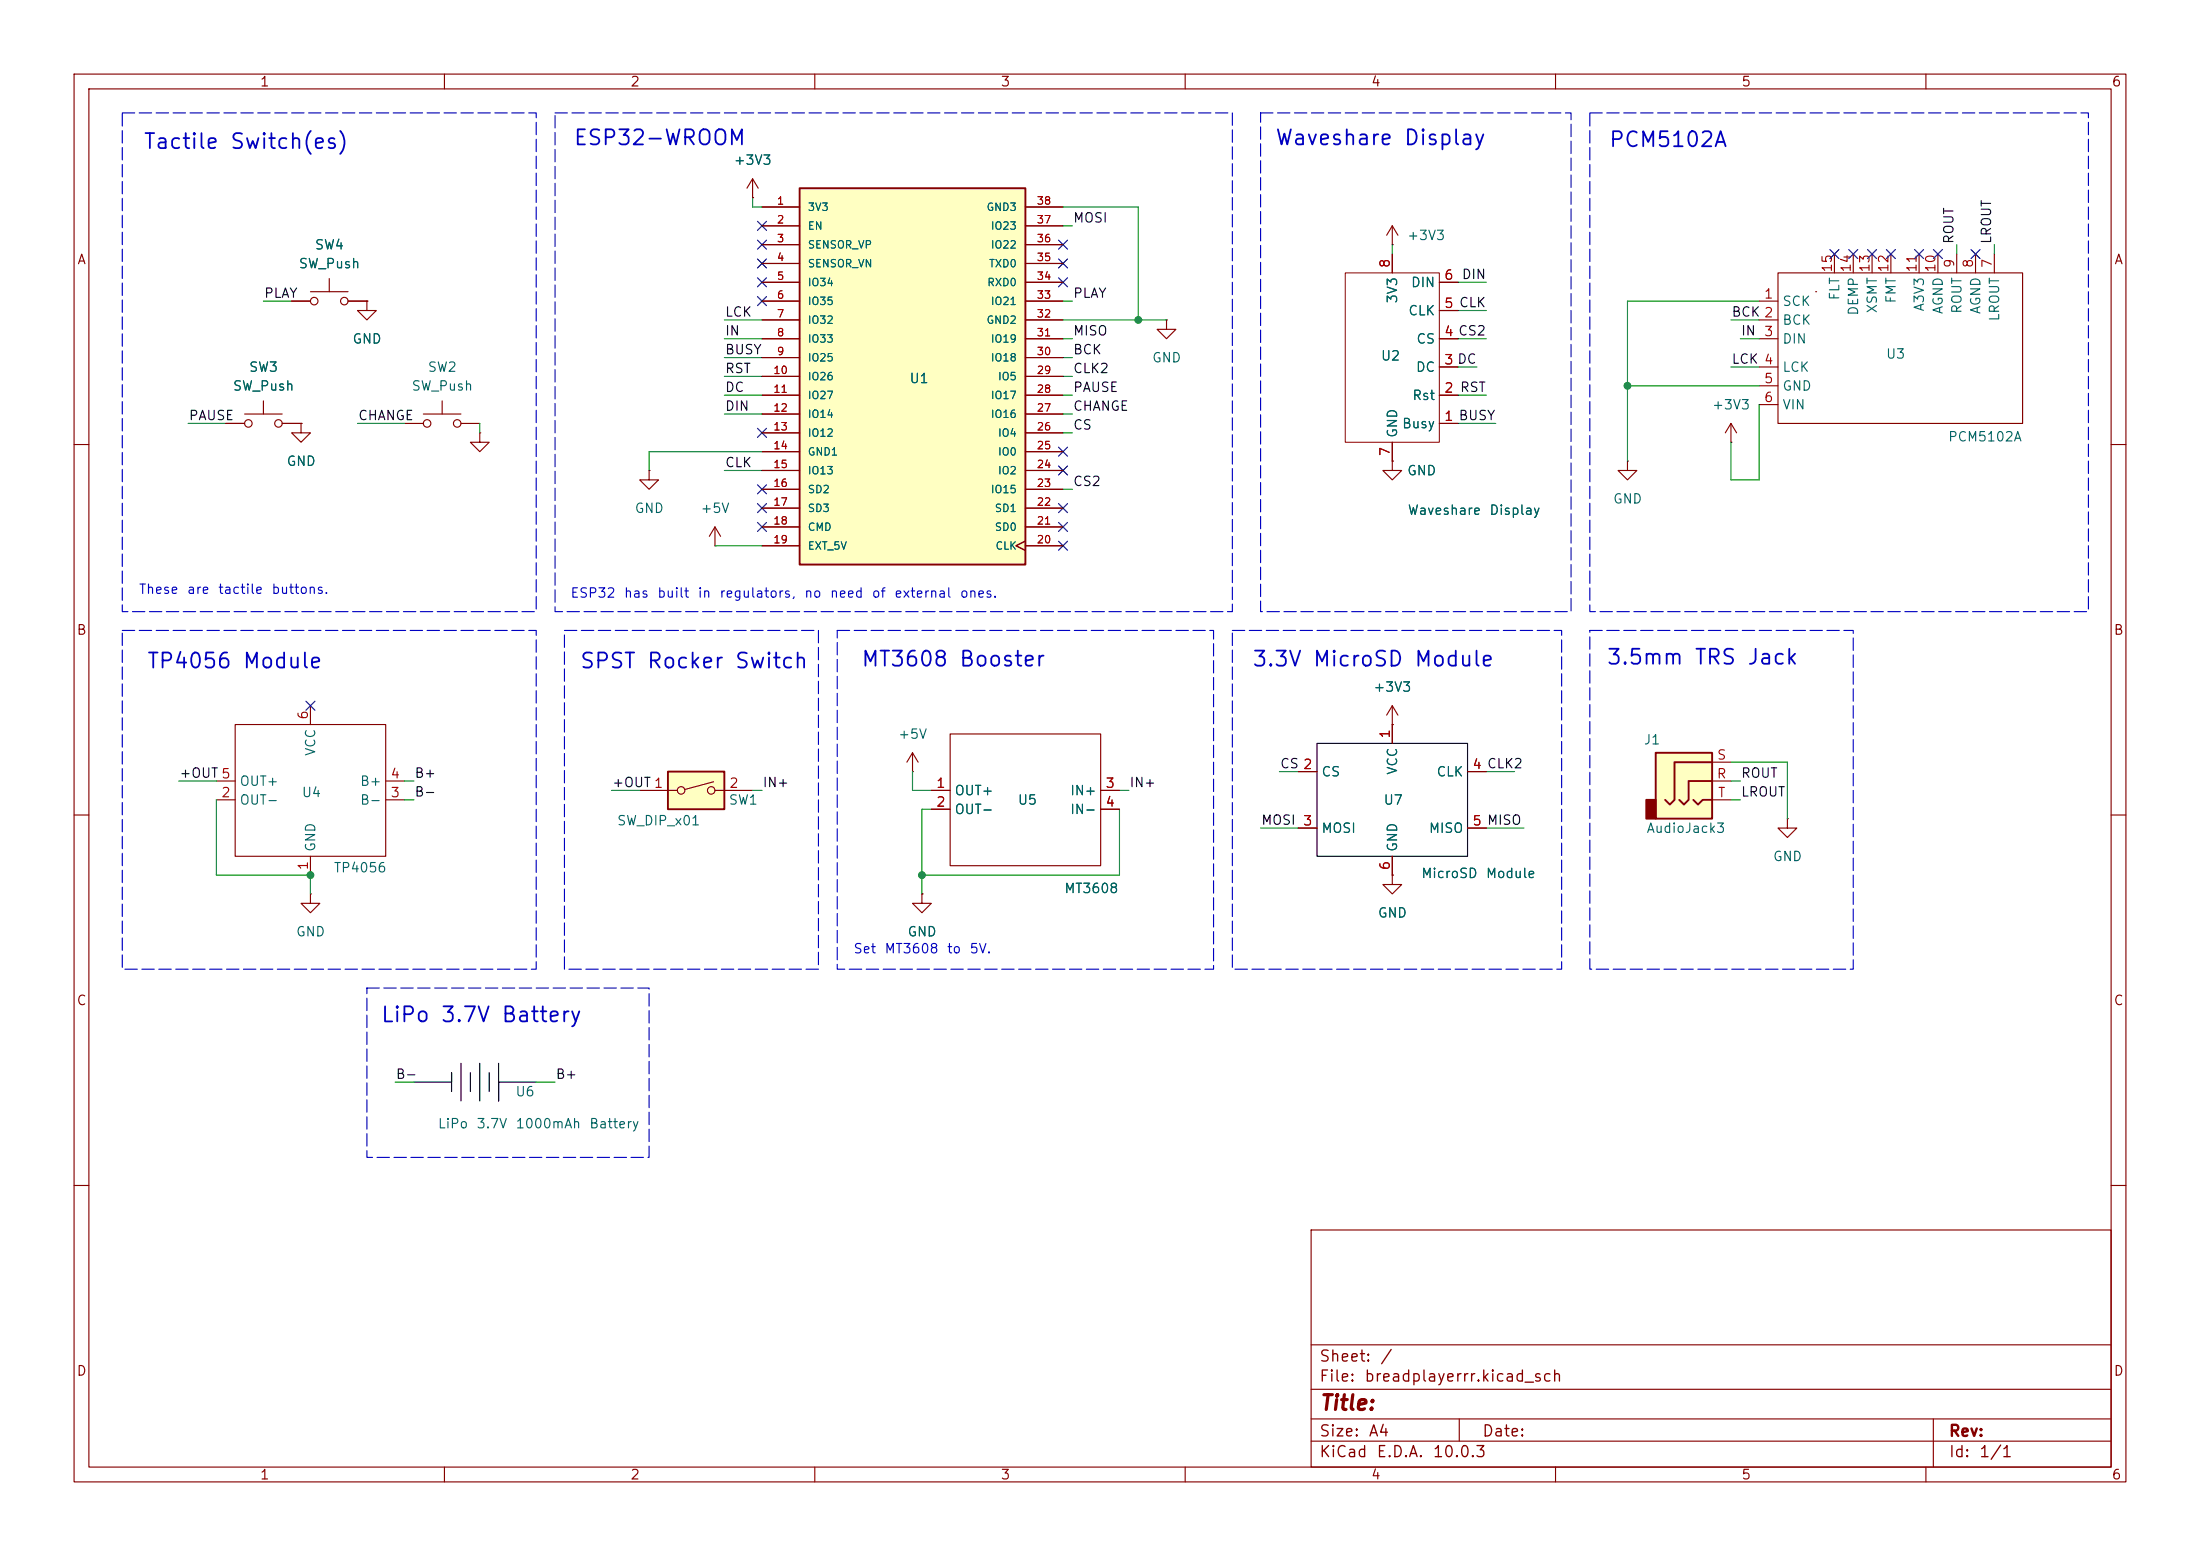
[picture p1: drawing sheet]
<svg xmlns="http://www.w3.org/2000/svg" width="297mm" height="210mm" viewBox="0 0 297 210" stroke-linecap="round" stroke-linejoin="round" font-family="sans-serif">
<g fill="none" stroke="#840000" stroke-width=".15">
<path d="M10 10h277v190h-277zM12 12h273v186h-273zM60 10v2M110 10v2M160 10v2M210 10v2M260 10v2M41.9 39.4h5.1M44.4 37.6v1.8M101.6 26.7h.1M101.6 24.1l-.8 1.3M101.6 24.1l.8 1.3"/>
<path d="M101.6 24.1v2.6M188 33h.1M188 30.5l-.8 1.3M188 30.5l.7 1.3M188 30.5v2.5M188 34.3v2.5M194.3 38.1h2.5M240 36.8h33v20.4h-33zM245.1 39.4h.1M247.6 34.3v2.5M250.2 34.3v2.5M252.7 34.3v2.5"/>
<path d="M255.3 34.3v2.5M259.1 34.3v2.5M261.6 34.3v2.5M264.2 34.3v2.5M266.7 34.3v2.5M269.2 34.3v2.5M30.5 57.2h2.5M33 55.9h5.1M35.6 54.1v1.8M38.1 57.2h2.5M39.4 40.6h2.5M40.6 57.2v1.2h1.3l-1.3 1.3-1.2-1.3h1.2"/>
<path d="M40.6 57.2h.1M47 40.6h2.5M49.5 40.6v1.3h1.3l-1.3 1.3-1.2-1.3h1.2M49.5 40.6h.1M54.6 57.2h2.5M57.1 55.9h5.1M59.7 54.1v1.8M62.2 57.2h2.6M64.8 58.4v1.3h1.2l-1.2 1.3-1.3-1.3h1.3M64.8 58.4h.1M188 59.7v2.5M194.3 57.2h2.5"/>
<path d="M194.3 53.3h2.5M194.3 49.5h2.5M194.3 45.7h2.5M194.3 41.9h2.5M233.7 59.7h.1M233.7 57.2l-.8 1.2M233.7 57.2l.7 1.2M233.7 57.2v2.5M237.5 49.5h2.5M237.5 45.7h2.5M237.5 40.6h2.5M237.5 43.2h2.5"/>
<path d="M237.5 52.1h2.5M237.5 54.6h2.5M10 60h2M87.6 63.5v1.3h1.3l-1.3 1.2-1.2-1.2h1.2M87.6 63.5h.1M96.5 73.7h.1M96.5 71.1l-.7 1.3M96.5 71.1l.8 1.3M96.5 71.1v2.6M188 62.2v1.3h1.2l-1.2 1.3-1.3-1.3h1.3M188 62.2h.1M219.7 62.2v1.3h1.3l-1.3 1.3-1.3-1.3h1.3"/>
<path d="M219.7 62.2h.1M285 60h2M31.7 97.8h20.4v17.8h-20.4zM41.9 95.3v2.5M128.3 99.1h20.3v17.7h-20.3zM188 97.8h.1M188 95.3v5M188 95.3l-.8 1.2M188 95.3l.7 1.2M10 110h2M29.2 108h2.5M29.2 105.4h2.5"/>
<path d="M41.9 115.6v2.5M52.1 108h2.5M52.1 105.4h2.5M123.2 104.1h.1M123.2 101.6l-.8 1.3M123.2 101.6l.8 1.3M123.2 101.6v2.5M125.7 106.7h2.6M125.7 109.2h2.6M148.6 106.7h2.5M148.6 109.2h2.5M175.3 104.1h2.5"/>
<path d="M175.3 111.8h2.5M188 118.1v1.3h1.2l-1.2 1.3-1.3-1.3h1.3M188 118.1h.1M188 115.6v2.5M198.1 104.1h2.6M198.1 111.8h2.6M241.3 110.5v1.3h1.3l-1.3 1.2-1.3-1.2h1.3M241.3 110.5h.1M285 110h2M41.9 120.7v1.2h1.3l-1.3 1.3-1.3-1.3h1.3M41.9 120.7h.1M124.5 120.7v1.2h1.2l-1.2 1.3-1.3-1.3h1.3"/>
<path d="M124.5 120.7h.1M10 160h2M177 166h108v32h-108zM285 160h2M60 198v2M110 198v2M160 198v2M177 194.5h108M177 191.5h108M177 187.5h108M177 181.5h108M197 191.5v3"/>
<path d="M210 198v2M260 198v2M261 191.5v6.5"/>
<circle cx="33.5" cy="57.2" r=".51"/>
<circle cx="37.6" cy="57.2" r=".51"/>
<circle cx="42.4" cy="40.6" r=".51"/>
<circle cx="46.5" cy="40.6" r=".51"/>
<circle cx="57.7" cy="57.2" r=".51"/>
<circle cx="61.7" cy="57.2" r=".51"/>
</g>
<path d="M181.6 36.8h12.7v22.9h-12.7z" fill="none" stroke="#840000" stroke-width=".14"/>
<path d="M177.8 100.3h20.3v15.3h-20.3z" fill="none" stroke="#000" stroke-width=".15"/>
<path d="M223.5 101.6h7.6v8.9h-7.6z" fill="#ffffc2"/>
<path d="M222.2 108h1.3v2.5h-1.3z" fill="#840000" stroke="#840000" stroke-width=".25"/>
<path d="M223.5 101.6h7.6v8.9h-7.6zM228.6 108l.6 .6 .7-.6h1.2M231.1 105.4h-3.1v2.6l-.7 .6-.6-.6M231.1 102.9h-5v5.1l-.7 .6-.6-.6" fill="none" stroke="#840000" stroke-width=".25"/>
<path d="M157.5 43.2v1.3h1.2l-1.2 1.2-1.3-1.2h1.3M157.5 43.2h.1M231.1 105.4h2.6M231.1 102.9h2.6M231.1 108h2.6" fill="none" stroke="#840000" stroke-width=".15"/>
<path d="M107.9 25.4h30.5v50.8h-30.5z" fill="#ffffc2"/>
<path d="M107.9 25.4h30.5v50.8h-30.5z" fill="none" stroke="#840000" stroke-width=".25"/>
<g fill="none" stroke="#840000" stroke-width=".15">
<path d="M102.9 30.5h5M102.9 33h5M102.9 35.6h5M102.9 38.1h5M102.9 27.9h5M138.4 30.5h5.1M138.4 33h5.1M138.4 35.6h5.1M138.4 38.1h5.1M138.4 27.9h5.1M102.9 40.6h5M102.9 43.2h5"/>
<path d="M102.9 45.7h5M102.9 48.3h5M102.9 50.8h5M102.9 53.3h5M102.9 55.9h5M102.9 58.4h5M138.4 40.6h5.1M138.4 43.2h5.1M138.4 45.7h5.1M138.4 48.3h5.1M138.4 50.8h5.1M138.4 53.3h5.1"/>
<path d="M138.4 55.9h5.1M138.4 58.4h5.1M102.9 61h5M102.9 63.5h5M102.9 66h5M102.9 68.6h5M102.9 71.1h5M102.9 73.7h5M138.4 73l-1.2 .7 1.2 .6M138.4 61h5.1M138.4 63.5h5.1M138.4 66h5.1"/>
<path d="M138.4 68.6h5.1M138.4 71.1h5.1M138.4 73.7h5.1"/>
</g>
<path d="M55.9 146.1h5.1v-1.3v2.5M62.2 143.5v5.1M63.5 144.8v2.5M64.8 143.5v5.1M66 144.8v2.5M67.3 143.5v5.1v-2.5h5.1" fill="none" stroke="#000" stroke-width=".15"/>
<path d="M90.2 104.1h7.6v5.1h-7.6z" fill="#ffffc2"/>
<g fill="none" stroke="#840000" stroke-width=".15">
<path d="M101.6 26.7h.1M102.9 38.1h5M102.9 30.5h5M102.9 33h5M102.9 35.6h5M102.9 27.9h5M138.4 38.1h5.1M138.4 30.5h5.1M138.4 33h5.1M138.4 35.6h5.1M138.4 27.9h5.1M188 34.3v2.5"/>
<path d="M194.3 38.1h2.5M30.5 57.2h2.5M38.1 57.2h2.5M39.4 40.6h2.5M40.6 57.2h.1M47 40.6h2.5M49.5 40.6h.1M102.9 53.3h5M102.9 45.7h5M102.9 40.6h5M102.9 43.2h5M102.9 48.3h5"/>
<path d="M102.9 50.8h5M102.9 55.9h5M102.9 58.4h5M138.4 53.3h5.1M138.4 45.7h5.1M138.4 40.6h5.1M138.4 43.2h5.1M138.4 48.3h5.1M138.4 50.8h5.1M138.4 55.9h5.1M138.4 58.4h5.1M188 59.7v2.5"/>
<path d="M194.3 57.2h2.5M194.3 53.3h2.5M194.3 49.5h2.5M194.3 45.7h2.5M194.3 41.9h2.5M102.9 61h5M102.9 63.5h5M102.9 66h5M102.9 68.6h5M102.9 71.1h5M102.9 73.7h5M138.4 73l-1.2 .7 1.2 .6"/>
<path d="M138.4 61h5.1M138.4 63.5h5.1M138.4 66h5.1M138.4 68.6h5.1M138.4 71.1h5.1M138.4 73.7h5.1M188 62.2h.1M188 97.8h.1M188 97.8v2.5M86.4 106.7h5M96.3 105.5l-3.8 1.1M96.5 106.7h5.1"/>
<path d="M125.7 106.7h2.6M125.7 109.2h2.6M148.6 106.7h2.5M148.6 109.2h2.5M175.3 104.1h2.5M175.3 111.8h2.5M188 118.1h.1M188 115.6v2.5M198.1 104.1h2.6M198.1 111.8h2.6M124.5 120.7h.1"/>
<circle cx="91.9" cy="106.7" r=".51"/>
<circle cx="96" cy="106.7" r=".51"/>
</g>
<path d="M90.2 104.1h7.6v5.1h-7.6z" fill="none" stroke="#840000" stroke-width=".25"/>
<g fill="none" stroke="#009600" stroke-width=".15">
<path d="M101.6 26.7v1.2h1.3M143.5 27.9h10.2v15.3M143.5 30.5h1.3M188 33v1.3M196.8 38.1h3.9M264.2 33v1.3M269.2 33v1.3M25.4 57.2h5.1M35.6 40.6h3.8M48.3 57.2h6.3M64.8 57.2v1.2M97.8 43.2h5.1"/>
<path d="M97.8 45.7h5.1M97.8 53.3h5.1M97.8 55.9h5.1M97.8 50.8h5.1M97.8 48.3h5.1M143.5 43.2h14M143.5 40.6h1.3M143.5 45.7h1.3M143.5 53.3h1.3M143.5 55.9h1.3M143.5 50.8h1.3M143.5 48.3h1.3"/>
<path d="M143.5 58.4h1.3M196.8 49.5h2.6M196.8 45.7h3.9M196.8 41.9h3.9M196.8 57.2h5.1M196.8 53.3h3.9M219.7 52.1h17.8M233.7 49.5h3.8M233.7 43.2h3.8M234.9 45.7h2.6M237.5 40.6h-17.8v21.6M237.5 54.6v10.2h-3.8v-5.1"/>
<path d="M96.5 73.7h6.4M97.8 63.5h5.1M102.9 61h-15.3v2.5M143.5 66h1.3M24.1 105.4h5.1M29.2 108v10.1h12.7v2.6M54.6 105.4h1.3M54.6 108h1.3M82.5 106.7h3.9M101.6 106.7h1.3M123.2 104.1v2.6h2.5M125.7 109.2h-1.2v11.5"/>
<path d="M151.1 109.2v8.9h-26.6M151.1 106.7h1.3M170.2 111.8h5.1M172.7 104.1h2.6M200.7 104.1h3.8M200.7 111.8h5M233.7 105.4h1.2M233.7 102.9h7.6v7.6M233.7 108h1.2M53.3 146.1h2.6M72.4 146.1h2.5"/>
</g>
<g fill="none" stroke="#000084" stroke-width=".15">
<path d="M102.3 32.4l1.2 1.2M102.3 29.9l1.2 1.2M102.3 37.5l1.2 1.2M102.3 35l1.2 1.2M103.5 32.4l-1.2 1.2M103.5 29.9l-1.2 1.2M103.5 37.5l-1.2 1.2M103.5 35l-1.2 1.2M142.9 32.4l1.2 1.2M142.9 37.5l1.2 1.2M142.9 35l1.2 1.2M144.1 32.4l-1.2 1.2"/>
<path d="M144.1 37.5l-1.2 1.2M144.1 35l-1.2 1.2M247 33.7l1.3 1.2M248.3 33.7l-1.3 1.2M249.6 33.7l1.2 1.2M250.8 33.7l-1.2 1.2M252.1 33.7l1.2 1.2M253.3 33.7l-1.2 1.2M254.7 33.7l1.2 1.2M255.9 33.7l-1.2 1.2M258.5 33.7l1.2 1.2M259.7 33.7l-1.2 1.2"/>
<path d="M261 33.7l1.2 1.2M262.2 33.7l-1.2 1.2M266.1 33.7l1.2 1.2M267.3 33.7l-1.2 1.2M102.3 57.8l1.2 1.2M102.3 40l1.2 1.2M103.5 57.8l-1.2 1.2M103.5 40l-1.2 1.2M102.3 65.4l1.2 1.2M102.3 68l1.2 1.2M102.3 70.5l1.2 1.2M103.5 65.4l-1.2 1.2"/>
<path d="M103.5 68l-1.2 1.2M103.5 70.5l-1.2 1.2M142.9 70.5l1.2 1.2M142.9 68l1.2 1.2M142.9 60.4l1.2 1.2M142.9 62.9l1.2 1.2M142.9 73.1l1.2 1.2M144.1 70.5l-1.2 1.2M144.1 68l-1.2 1.2M144.1 60.4l-1.2 1.2M144.1 62.9l-1.2 1.2M144.1 73.1l-1.2 1.2"/>
<path d="M41.3 94.6l1.2 1.3M42.5 94.6l-1.2 1.3"/>
</g>
<path d="M16.5 15.2h55.9v67.4h-55.9zM74.9 15.2h91.5v67.4h-91.5zM170.2 15.2h41.9v67.4h-41.9zM214.6 15.2h67.3v67.4h-67.3zM16.5 85.1h55.9v45.7h-55.9zM76.2 85.1h34.3v45.7h-34.3zM113 85.1h50.8v45.7h-50.8zM166.4 85.1h44.4v45.7h-44.4zM214.6 85.1h35.6v45.7h-35.6zM49.5 133.4h38.1v22.8h-38.1z" fill="none" stroke="#0000c2" stroke-width=".15" stroke-dasharray="1.7 .6"/>
<g fill="#009600" stroke="#009600" stroke-width=".14">
<circle cx="153.7" cy="43.2" r=".46"/>
<circle cx="124.5" cy="118.1" r=".46"/>
<circle cx="219.7" cy="52.1" r=".46"/>
<circle cx="41.9" cy="118.1" r=".46"/>
</g>
<g font-size="2" fill="#0000c2">
<text x="19.3" y="20.6">Tactile Switch(es)</text>
<text x="77.3" y="20.1">ESP32-WROOM</text>
<text x="172" y="20.1">Waveshare Display</text>
<text x="217.1" y="20.4">PCM5102A</text>
<text x="19.7" y="90.7">TP4056 Module</text>
<text x="78.2" y="90.7">SPST Rocker Switch</text>
<text x="116.1" y="90.5">MT3608 Booster</text>
<text x="168.9" y="90.5">3.3V MicroSD Module</text>
<text x="216.8" y="90.2">3.5mm TRS Jack</text>
<text x="51.3" y="138.5">LiPo 3.7V Battery</text>
</g>
<text font-size="2" fill="#840000" x="178" y="190.8">Title:</text>
<g font-size="1.5" fill="#840000">
<text x="178" y="184.2">Sheet:</text>
<text x="186.2" y="184.2">/</text>
<text x="178" y="186.9">File:</text>
<text x="184.1" y="186.9">breadplayerrr.kicad_sch</text>
<text x="178" y="197.1">KiCad</text>
<text x="178" y="194.3">Size:</text>
<text x="184.7" y="194.3">A4</text>
<text x="185.7" y="197.1">E.D.A.</text>
<text x="193.3" y="197.1">10.0.3</text>
<text x="200" y="194.3">Date:</text>
<text x="263" y="194.3">Rev:</text>
<text x="263" y="197.1">Id:</text>
<text x="267.1" y="197.1">1/1</text>
</g>
<g font-size="1.3" fill="#840000">
<text x="35" y="12">1</text>
<text x="85" y="12">2</text>
<text x="135" y="12">3</text>
<text x="185" y="12">4</text>
<text x="235" y="12">5</text>
<text x="285" y="12">6</text>
<text x="10.3" y="36">A</text>
<text x="285.3" y="36">A</text>
<text x="10.3" y="86">B</text>
<text x="285.3" y="86">B</text>
<text x="10.3" y="136">C</text>
<text x="285.3" y="136">C</text>
<text x="10.3" y="186">D</text>
<text x="285.3" y="186">D</text>
<text x="35" y="200">1</text>
<text x="85" y="200">2</text>
<text x="135" y="200">3</text>
<text x="185" y="200">4</text>
<text x="235" y="200">5</text>
<text x="285" y="200">6</text>
</g>
<g font-size="1.3" fill="#006464">
<text x="99" y="22.6">+3V3</text>
<text x="42.4" y="34">SW4</text>
<text x="189.9" y="32.7">+3V3</text>
<text x="40.2" y="36.5">SW_Push</text>
<text x="188.9" y="41" transform="rotate(-90 188.9 41)">3V3</text>
<text x="190.4" y="39.1">DIN</text>
<text x="240.5" y="41.6">SCK</text>
<text x="248.6" y="40.6" transform="rotate(-90 248.6 40.6)">FLT</text>
<text x="256.2" y="41" transform="rotate(-90 256.2 41)">FMT</text>
<text x="47.5" y="46.7">GND</text>
<text x="190" y="42.9">CLK</text>
<text x="191.1" y="46.7">CS</text>
<text x="240.5" y="44.2">BCK</text>
<text x="240.5" y="46.7">DIN</text>
<text x="251.2" y="42.7" transform="rotate(-90 251.2 42.7)">DEMP</text>
<text x="253.7" y="42.4" transform="rotate(-90 253.7 42.4)">XSMT</text>
<text x="260.1" y="42.1" transform="rotate(-90 260.1 42.1)">A3V3</text>
<text x="262.6" y="42.5" transform="rotate(-90 262.6 42.5)">AGND</text>
<text x="265.1" y="42.4" transform="rotate(-90 265.1 42.4)">ROUT</text>
<text x="267.7" y="42.5" transform="rotate(-90 267.7 42.5)">AGND</text>
<text x="270.2" y="43.5" transform="rotate(-90 270.2 43.5)">LROUT</text>
<text x="31.3" y="53">SW_Push</text>
<text x="33.5" y="50.5">SW3</text>
<text x="55.5" y="53">SW_Push</text>
<text x="57.7" y="50.5">SW2</text>
<text x="122.7" y="52">U1</text>
<text x="155.4" y="49.2">GND</text>
<text x="186.3" y="49">U2</text>
<text x="191.1" y="50.5">DC</text>
<text x="240.5" y="50.5">LCK</text>
<text x="240.5" y="53">GND</text>
<text x="254.5" y="48.7">U3</text>
<text x="188.9" y="59.2" transform="rotate(-90 188.9 59.2)">GND</text>
<text x="189.2" y="58.1">Busy</text>
<text x="190.6" y="54.3">Rst</text>
<text x="231" y="55.6">+3V3</text>
<text x="240.5" y="55.6">VIN</text>
<text x="262.9" y="59.9">PCM5102A</text>
<text x="38.6" y="63.2">GND</text>
<text x="189.9" y="64.5">GND</text>
<text x="85.6" y="69.6">GND</text>
<text x="94.5" y="69.6">+5V</text>
<text x="190" y="69.8">Waveshare</text>
<text x="201" y="69.8">Display</text>
<text x="217.7" y="68.3">GND</text>
<text x="185.3" y="93.7">+3V3</text>
<text x="121.2" y="100">+5V</text>
<text x="221.8" y="100.8">J1</text>
<text x="32.3" y="106.4">OUT+</text>
<text x="40.6" y="107.9">U4</text>
<text x="42.9" y="102.1" transform="rotate(-90 42.9 102.1)">VCC</text>
<text x="48.5" y="106.4">B+</text>
<text x="128.8" y="107.7">OUT+</text>
<text x="144.4" y="107.7">IN+</text>
<text x="178.3" y="105.1">CS</text>
<text x="188.9" y="104.7" transform="rotate(-90 188.9 104.7)">VCC</text>
<text x="193.8" y="105.1">CLK</text>
<text x="32.3" y="108.9">OUT-</text>
<text x="48.5" y="108.9">B-</text>
<text x="83.2" y="111.7">SW_DIP_x01</text>
<text x="98.3" y="108.9">SW1</text>
<text x="128.8" y="110.2">OUT-</text>
<text x="137.3" y="108.9">U5</text>
<text x="144.4" y="110.2">IN-</text>
<text x="178.3" y="112.7">MOSI</text>
<text x="186.7" y="108.9">U7</text>
<text x="192.8" y="112.7">MISO</text>
<text x="222.2" y="112.7">AudioJack3</text>
<text x="42.9" y="115.1" transform="rotate(-90 42.9 115.1)">GND</text>
<text x="45" y="118.1">TP4056</text>
<text x="188.9" y="115.1" transform="rotate(-90 188.9 115.1)">GND</text>
<text x="191.8" y="118.8">MicroSD</text>
<text x="200.5" y="118.8">Module</text>
<text x="239.3" y="116.5">GND</text>
<text x="143.6" y="120.9">MT3608</text>
<text x="185.9" y="124.2">GND</text>
<text x="39.9" y="126.7">GND</text>
<text x="122.4" y="126.7">GND</text>
<text x="69.5" y="148.3">U6</text>
<text x="59" y="152.6">LiPo</text>
<text x="64.2" y="152.6">3.7V</text>
<text x="69.5" y="152.6">1000mAh</text>
<text x="79.5" y="152.6">Battery</text>
</g>
<g font-size="1.3" fill="#0f0f0f">
<text x="144.8" y="30.4">MOSI</text>
<text x="264" y="33" transform="rotate(-90 264 33)">ROUT</text>
<text x="269.1" y="33" transform="rotate(-90 269.1 33)">LROUT</text>
<text x="35.6" y="40.5">PLAY</text>
<text x="144.8" y="40.5">PLAY</text>
<text x="197.3" y="38">DIN</text>
<text x="97.8" y="43.1">LCK</text>
<text x="97.8" y="45.6">IN</text>
<text x="144.8" y="45.6">MISO</text>
<text x="233.7" y="43.1">BCK 2</text>
<text x="234.9" y="45.6">IN</text>
<text x="97.8" y="50.7">RST</text>
<text x="97.8" y="48.1">BUSY</text>
<text x="97.8" y="53.2">DC</text>
<text x="144.8" y="53.2">PAUSE</text>
<text x="144.8" y="50.7">CLK2</text>
<text x="144.8" y="48.1">BCK</text>
<text x="233.7" y="49.4">LCK 4</text>
<text x="25.4" y="57">PAUSE</text>
<text x="48.3" y="57">CHANGE</text>
<text x="97.8" y="55.8">DIN</text>
<text x="144.8" y="55.8">CHANGE</text>
<text x="144.8" y="58.3">CS</text>
<text x="97.8" y="63.4">CLK</text>
<text x="144.8" y="65.9">CS2</text>
<text x="24.1" y="105.3">+OUT 5</text>
<text x="55.9" y="105.3">B+</text>
<text x="55.9" y="107.8">B-</text>
<text x="82.5" y="106.6">+OUT 1</text>
<text x="102.9" y="106.6">IN+</text>
<text x="152.4" y="106.6">IN+</text>
<text x="172.7" y="104">CS 2</text>
<text x="234.9" y="105.3">ROUT</text>
<text x="234.9" y="107.8">LROUT</text>
<text x="170.2" y="111.6">MOSI 3</text>
<text x="53.3" y="145.9">B-</text>
<text x="74.9" y="145.9">B+</text>
</g>
<g font-size="1.3" fill="#a90000">
<text x="187.9" y="36.3" transform="rotate(-90 187.9 36.3)">8</text>
<text x="194.9" y="41.9">5 CLK</text>
<text x="194.9" y="38.1">6</text>
<text x="194.9" y="41.9">5</text>
<text x="238.1" y="40.6">1</text>
<text x="247.6" y="36.9" transform="rotate(-90 247.6 36.9)">15</text>
<text x="250.2" y="36.9" transform="rotate(-90 250.2 36.9)">14</text>
<text x="252.7" y="36.9" transform="rotate(-90 252.7 36.9)">13</text>
<text x="255.2" y="36.9" transform="rotate(-90 255.2 36.9)">12</text>
<text x="259.1" y="36.9" transform="rotate(-90 259.1 36.9)">11</text>
<text x="261.6" y="36.9" transform="rotate(-90 261.6 36.9)">10</text>
<text x="264.1" y="36.3" transform="rotate(-90 264.1 36.3)">9</text>
<text x="266.7" y="36.3" transform="rotate(-90 266.7 36.3)">8</text>
<text x="269.2" y="36.3" transform="rotate(-90 269.2 36.3)">7</text>
<text x="194.9" y="45.7">4 CS2</text>
<text x="194.9" y="45.7">4</text>
<text x="238.1" y="45.7">3</text>
<text x="194.9" y="53.3">2 RST</text>
<text x="194.9" y="49.5">3 DC</text>
<text x="194.9" y="53.3">2</text>
<text x="194.9" y="49.5">3</text>
<text x="238.1" y="52">5</text>
<text x="194.9" y="57.1">1 BUSY</text>
<text x="194.9" y="57.1">1</text>
<text x="238.1" y="54.6">6</text>
<text x="187.9" y="61.7" transform="rotate(-90 187.9 61.7)">7</text>
<text x="41.9" y="97.2" transform="rotate(-90 41.9 97.2)">6</text>
<text x="187.9" y="99.8" transform="rotate(-90 187.9 99.8)">1</text>
<text x="29.8" y="107.9">2</text>
<text x="52.6" y="107.9">3</text>
<text x="52.6" y="105.4">4</text>
<text x="98.4" y="106.7">2</text>
<text x="126.3" y="106.7">1</text>
<text x="149.2" y="106.7">3</text>
<text x="175.8" y="104.1">2</text>
<text x="198.7" y="104.1">4 CLK2</text>
<text x="198.7" y="104.1">4</text>
<text x="231.7" y="105.4">R</text>
<text x="231.7" y="102.8">S</text>
<text x="231.8" y="107.9">T</text>
<text x="126.3" y="109.2">2</text>
<text x="149.2" y="109.2">4</text>
<text x="175.8" y="111.7">3</text>
<text x="198.7" y="111.7">5 MISO</text>
<text x="198.7" y="111.7">5</text>
<text x="41.9" y="117.5" transform="rotate(-90 41.9 117.5)">1</text>
<text x="187.9" y="117.5" transform="rotate(-90 187.9 117.5)">6</text>
</g>
<g font-size="1.3" fill="#0000c2">
<text x="18.7" y="80.5">These</text>
<text x="25.1" y="80.5">are</text>
<text x="29.3" y="80.5">tactile</text>
<text x="36.6" y="80.5">buttons.</text>
<text x="76.9" y="81">ESP32</text>
<text x="84.1" y="81">has</text>
<text x="88.6" y="81">built</text>
<text x="94.1" y="81">in</text>
<text x="97" y="81">regulators,</text>
<text x="108.5" y="81">no</text>
<text x="111.9" y="81">need</text>
<text x="117.6" y="81">of</text>
<text x="120.6" y="81">external</text>
<text x="129.5" y="81">ones.</text>
<text x="115.1" y="129">Set</text>
<text x="119.3" y="129">MT3608</text>
<text x="127.7" y="129">to</text>
<text x="130.8" y="129">5V.</text>
</g>
<g font-size="1" fill="#a90000">
<text x="104.8" y="27.9">1</text>
<text x="139.9" y="27.9">38</text>
<text x="104.8" y="30.4">2</text>
<text x="104.8" y="32.9">3</text>
<text x="104.8" y="35.5">4</text>
<text x="139.9" y="35.5">35</text>
<text x="139.9" y="32.9">36</text>
<text x="139.9" y="30.4">37</text>
<text x="104.8" y="38">5</text>
<text x="104.8" y="40.6">6</text>
<text x="139.9" y="40.6">33</text>
<text x="139.9" y="38">34</text>
<text x="104.8" y="43.1">7</text>
<text x="104.8" y="45.6">8</text>
<text x="139.9" y="45.6">31</text>
<text x="139.9" y="43.1">32</text>
<text x="104.3" y="50.7">10</text>
<text x="104.3" y="53.3">11</text>
<text x="104.8" y="48.2">9</text>
<text x="139.9" y="53.3">28</text>
<text x="139.9" y="50.7">29</text>
<text x="139.9" y="48.2">30</text>
<text x="104.3" y="55.8">12</text>
<text x="104.3" y="58.3">13</text>
<text x="139.9" y="58.3">26</text>
<text x="139.9" y="55.8">27</text>
<text x="104.3" y="60.9">14</text>
<text x="104.3" y="63.4">15</text>
<text x="104.3" y="66">16</text>
<text x="139.9" y="66">23</text>
<text x="139.9" y="63.4">24</text>
<text x="139.9" y="60.9">25</text>
<text x="104.3" y="68.5">17</text>
<text x="104.3" y="71">18</text>
<text x="139.9" y="71">21</text>
<text x="139.9" y="68.5">22</text>
<text x="104.3" y="73.6">19</text>
<text x="139.9" y="73.6">20</text>
</g>
<g font-size="1" fill="#006464">
<text x="109" y="28.7">3V3</text>
<text x="133.1" y="28.7">GND3</text>
<text x="109" y="31.3">EN</text>
<text x="109" y="33.8">SENSOR_VP</text>
<text x="133.7" y="33.8">IO22</text>
<text x="133.7" y="31.3">IO23</text>
<text x="109" y="36.3">SENSOR_VN</text>
<text x="109" y="38.9">IO34</text>
<text x="109" y="41.4">IO35</text>
<text x="133.2" y="38.9">RXD0</text>
<text x="133.4" y="36.3">TXD0</text>
<text x="133.7" y="41.4">IO21</text>
<text x="109" y="44">IO32</text>
<text x="109" y="46.5">IO33</text>
<text x="133.1" y="44">GND2</text>
<text x="133.7" y="46.5">IO19</text>
<text x="109" y="49">IO25</text>
<text x="109" y="51.6">IO26</text>
<text x="133.7" y="49">IO18</text>
<text x="134.6" y="51.6">IO5</text>
<text x="109" y="54.1">IO27</text>
<text x="109" y="56.7">IO14</text>
<text x="109" y="59.2">IO12</text>
<text x="133.7" y="56.7">IO16</text>
<text x="133.7" y="54.1">IO17</text>
<text x="134.6" y="59.2">IO4</text>
<text x="109" y="61.7">GND1</text>
<text x="109" y="64.3">IO13</text>
<text x="134.6" y="64.3">IO2</text>
<text x="134.6" y="61.7">IO0</text>
<text x="109" y="66.8">SD2</text>
<text x="109" y="69.4">SD3</text>
<text x="109" y="71.9">CMD</text>
<text x="133.7" y="66.8">IO15</text>
<text x="134.2" y="71.9">SD0</text>
<text x="134.2" y="69.4">SD1</text>
<text x="109" y="74.4">EXT_5V</text>
<text x="134.3" y="74.4">CLK</text>
</g>
</svg>
